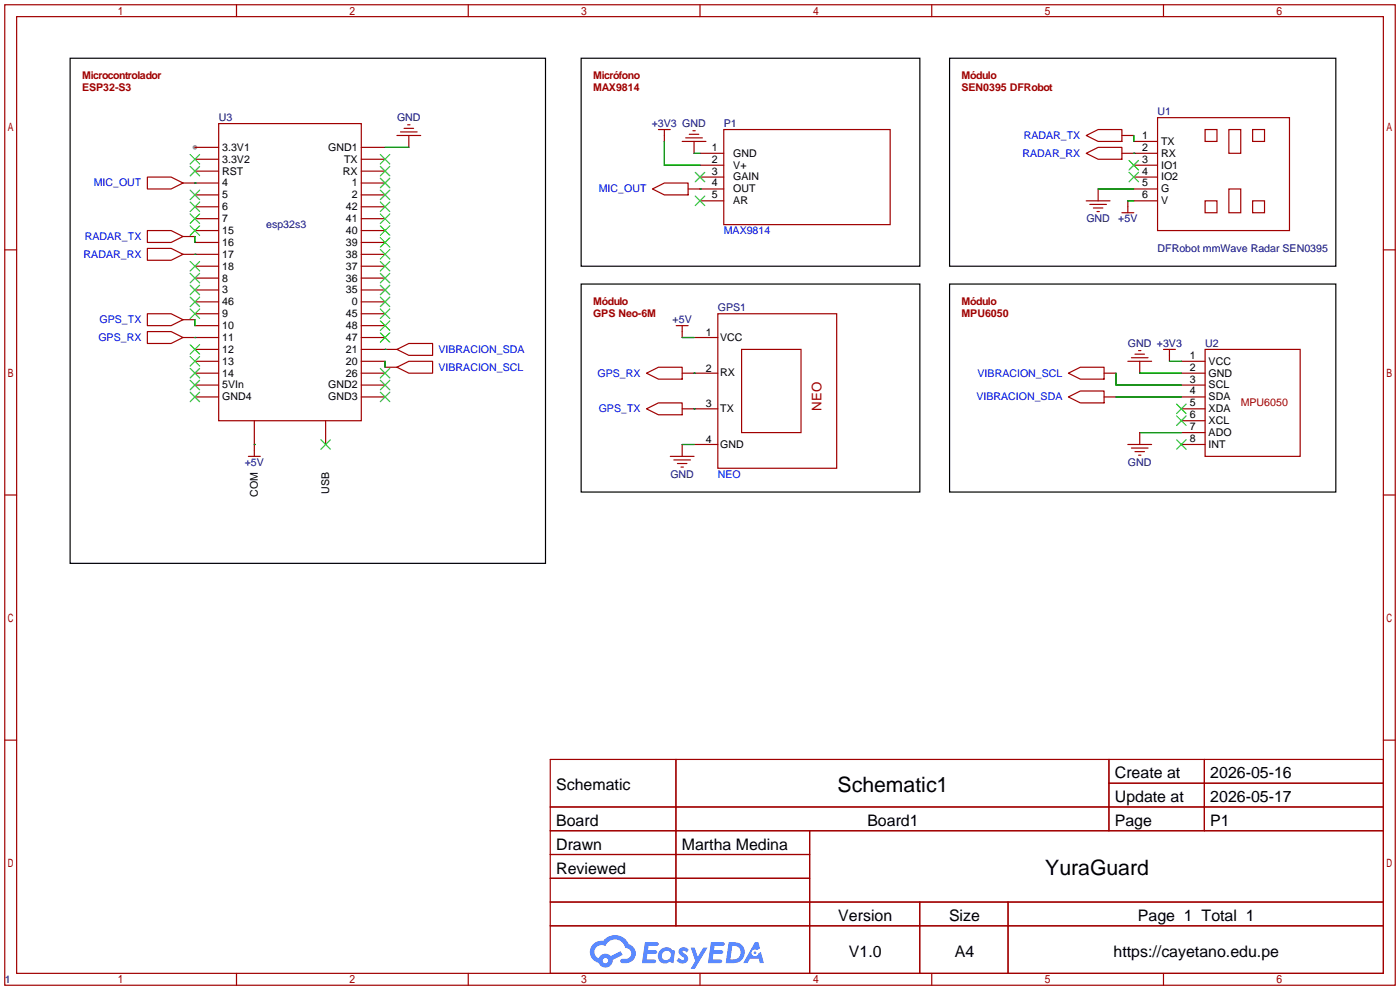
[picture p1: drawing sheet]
<svg xmlns="http://www.w3.org/2000/svg" width="299mm" height="212mm" viewBox="0 0 299 212" stroke-linecap="round" stroke-linejoin="round" font-family="sans-serif">
<circle cx="41.7" cy="31.5" r=".51" fill="#999"/>
<g fill="none" stroke="#a10000" stroke-width=".25">
<path d="M1 1h297.2v209.6h-297.2zM3.6 3.6h292.1v204.4h-292.1zM50.5 1v2.6M100.1 1v2.6M149.6 1v2.6M199.1 1v2.6M248.7 1v2.6M1 53.4h2.6M295.7 53.4h2.5M1 105.8h2.6M295.7 105.8h2.5M1 158.2h2.6"/>
<path d="M295.7 158.2h2.5M117.6 162.3h178.1v45.7h-178.1zM117.6 172.5h178.1M117.6 177.5h178.1M144.5 162.3v35.6M173 177.5v30.5M237 162.3v15.2M237 167.4h58.7M257.4 162.3v15.2M117.6 182.6h55.4M117.6 192.8h178.1M117.6 187.7h55.4"/>
<path d="M117.6 197.9h178.1M196.6 192.8v15.2M215.4 192.8v15.2M50.5 208v2.6M100.1 208v2.6M149.6 208v2.6M199.1 208v2.6M248.7 208v2.6"/>
</g>
<g fill="#5487ff">
<path d="M145.3 202.7a1.3 1.3 0 0 1 1.9 .3l-.4 .6a.54 .54 0 0 0-.9-.2l.1 .2a1.34 1.34 0 0 1 .9 1.8 1.47 1.47 0 0 1-2.3-.1l.5-.6 .8 .5a.31 .31 0 0 0 .4-.3 .31 .31 0 0 0-.3-.4 1.12 1.12 0 0 1-.7-1.8z"/>
<path d="M147.6 202.5h.9l.6 2 1.2-2h.9l-2.7 4.6h-.9l1-1.7z"/>
<path d="M137.8 201.4h1.7a1.31 1.31 0 0 1 1.2 .2 .4 .4 0 0 1-.3 .5l-1.8 .1-.1 .9h1.6a.4 .4 0 0 1 .4 .4 .4 .4 0 0 1-.5 .4h-1.6l-.2 1.2h1.4a.46 .46 0 0 1 .5 0 .46 .46 0 0 1 .1 .5l-.4 .2h-2.6z"/>
<path d="M151.9 201.4h1.7a1.32 1.32 0 0 1 1.2 .2 .39 .39 0 0 1-.3 .5l-1.8 .1-.1 .9h1.6a.4 .4 0 0 1 .4 .4 .4 .4 0 0 1-.4 .4h-1.7l-.2 1.2h1.4a.46 .46 0 0 1 .5 0 .46 .46 0 0 1 .1 .5l-.4 .2h-2.6z"/>
<path d="M161.3 201.4h.8l.3 1.3-.6 .4a.75 .75 0 0 0-1.1 .3 .75 .75 0 0 0 .5 1 .75 .75 0 0 0 .9-.7l.5-.2 .6 2.3h-.8l-.3-.9h-1.8l-.5 .9h-1z"/>
<path d="M155.7 201.4l-.6 4.4h1.5a2.27 2.27 0 0 0 2.6-2.2 2.27 2.27 0 0 0-2.7-2.2zM156.5 202.1a1.5 1.5 0 0 1 1.8 1.6 1.5 1.5 0 0 1-1.9 1.4h-.3z"/>
<path d="M141.2 203a1.6 1.6 0 0 0-.3 2.3 1.6 1.6 0 0 0 2.3 .2l.7 .3 .3-2.4-.1-.3-.5-.1a1.58 1.58 0 0 0-2.4 0zM141.8 203.5a.98 .98 0 0 1 1.6 .4 .98 .98 0 0 1-1.1 1.3 .94 .94 0 0 1-.9-.7 .94 .94 0 0 1 .4-1z"/>
<path d="M126.8 201.8a2.37 2.37 0 0 0 1.1 4 1.54 1.54 0 0 0 1.8 1 1.54 1.54 0 0 0 1.2-1.6l2.2-1.1-.5-.8-2 1a1.57 1.57 0 0 0-2.7 .5 1.5 1.5 0 0 1-.7-2.1 1.5 1.5 0 0 1 2.2-.5 2.23 2.23 0 0 1 2.3-1.4 2.23 2.23 0 0 1 2 1.8 1.16 1.16 0 0 1 1.2 1.1 1.16 1.16 0 0 1-1.1 1.2h-.7a.47 .47 0 0 0-.5 .4 .47 .47 0 0 0 .4 .5 2.17 2.17 0 0 0 2.5-.9 2.17 2.17 0 0 0-.3-2.7l-.8-.4a3.2 3.2 0 0 0-5.5-.7l-1.1 .1zM128.8 205.3a.6 .6 0 0 1 1.2 0 .6 .6 0 0 1-1.2 0z"/>
<circle cx="161.4" cy="203.6" r=".28"/>
</g>
<path d="M15 12.4h101.6v108h-101.6zM124.2 12.4h72.4v44.5h-72.4zM202.9 12.4h82.6v44.5h-82.6zM124.2 60.7h72.4v44.5h-72.4zM202.9 60.7h82.6v44.5h-82.6z" fill="none" stroke="#000" stroke-width=".25"/>
<g fill="none" stroke="#a10000" stroke-width=".25">
<path d="M31.5 37.8h5.1l2.5 1.3-2.5 1.3h-5.1zM39.1 39.1h7.6M41.7 31.5h5M41.7 34h5M41.7 36.6h5M46.7 26.4h30.5v63.5h-30.5zM77.2 31.5h5.1M77.2 34h5.1M77.2 36.6h5.1M77.2 39.1h5.1M84.8 29h5.1M85.6 28.2h3.6"/>
<path d="M86.4 27.4h2M87.1 26.7h.5M87.4 29v2.5M140.7 27.7h2.6M142 27.7v2.5M145.8 30.2h5.1M146.6 29.5h3.5M147.3 28.7h2.1M148.1 27.9h.5M148.3 30.2v2.6M149.6 32.8h5.1M149.6 35.3h5.1"/>
<path d="M149.6 37.8h5.1M154.7 27.7h35.5v20.3h-35.5zM232.2 29l2.5-1.3h5.1v2.5h-5.1zM232.2 32.8l2.5-1.3h5.1v2.5h-5.1zM239.8 32.8h7.6M239.8 29h2.5M242.3 35.3h5.1M242.3 37.8h5.1M242.3 30.2h5.1M247.4 25.1h28.2v24.2h-28.2zM257.6 27.7h2.5v2.5h-2.5zM262.6 27.7h2.6v5.1h-2.6z"/>
<path d="M267.7 27.7h2.6v2.5h-2.6zM31.5 49.3h5.1l2.5 1.2-2.5 1.3h-5.1zM31.5 53.1h5.1l2.5 1.3-2.5 1.2h-5.1zM39.1 54.4h7.6M39.1 50.5h2.6M41.7 41.7h5M41.7 44.2h5M41.7 46.7h5M41.7 49.3h5M41.7 51.8h5M41.7 56.9h5M41.7 59.4h5"/>
<path d="M77.2 41.7h5.1M77.2 44.2h5.1M77.2 46.7h5.1M77.2 49.3h5.1M77.2 51.8h5.1M77.2 54.4h5.1M77.2 56.9h5.1M77.2 59.4h5.1M139.4 40.4l2.6-1.3h5.1v2.6h-5.1zM147.1 40.4h7.6M149.6 42.9h5.1M232.2 42.9h5"/>
<path d="M232.9 43.7h3.6M233.7 44.4h2M234.4 45.2h.5M234.7 40.4v2.5M239.8 45.5h2.5M241 42.9v2.6M242.3 40.4h5.1M242.3 42.9h5.1M257.6 42.9h2.5v2.6h-2.5zM262.6 40.4h2.6v5.1h-2.6zM267.7 42.9h2.6v2.6h-2.6zM31.5 67.1h5.1l2.5 1.2-2.5 1.3h-5.1z"/>
<path d="M31.5 70.9h5.1l2.5 1.2-2.5 1.3h-5.1zM39.1 72.1h7.6M39.1 68.3h2.6M41.7 79.8h5M41.7 77.2h5M41.7 62h5M41.7 64.5h5M41.7 67.1h5M41.7 69.6h5M41.7 74.7h5M77.2 72.1h5.1M77.2 79.8h5.1"/>
<path d="M77.2 77.2h5.1M77.2 62h5.1M77.2 64.5h5.1M77.2 67.1h5.1M77.2 69.6h5.1M77.2 74.7h7.6M82.3 78.5h2.5M84.8 74.7l2.6-1.3h5.1v2.5h-5.1zM84.8 78.5l2.6-1.3h5.1v2.6h-5.1zM138.2 79.8l2.5-1.3h5.1v2.5h-5.1zM144.5 69.6h2.6M145.8 79.8h7.6"/>
<path d="M145.8 69.6v2.5M148.3 72.1h5.1M153.4 67.1h25.4v33h-25.4zM158.5 74.7h12.7v17.8h-12.7zM228.3 79.8l2.6-1.3h5.1v2.5h-5.1zM236 79.8h2.5M241 77.2h5.1M241.8 76.5h3.6M242.6 75.7h2M243.3 74.9h.5M243.6 77.2v2.6M248.7 74.7h2.5"/>
<path d="M249.9 74.7v2.5M252.5 79.8h5.1M252.5 77.2h5.1M257.6 74.7h20.3v22.8h-20.3zM41.7 82.3h5M41.7 84.8h5M53.1 97.5h2.5M54.4 89.9v7.6M69.6 89.9v5.1M77.2 82.3h5.1M77.2 84.8h5.1M138.2 87.4l2.5-1.3h5.1v2.5h-5.1z"/>
<path d="M143.3 97.5h5M144 98.3h3.6M144.8 99.1h2M145.5 99.8h.5M145.8 87.4h7.6M145.8 95v2.5M148.3 95h5.1M228.3 84.8l2.6-1.2h5.1v2.5h-5.1zM236 84.8h2.5M241 95h5.1M241.8 95.8h3.6M242.6 96.5h2"/>
<path d="M243.3 97.3h.5M243.6 92.5v2.5M252.5 87.4h5.1M252.5 95h5.1M252.5 82.3h5.1M252.5 84.8h5.1M252.5 89.9h5.1M252.5 92.5h5.1"/>
</g>
<g fill="none" stroke="#3c3" stroke-width=".25">
<path d="M40.6 33l2.1 2.1M40.6 35.6l2.1 2M42.7 33l-2.1 2.1M42.7 35.6l-2.1 2M81.3 33l2 2.1M81.3 35.6l2 2M81.3 38.1l2 2M83.3 33l-2 2.1M83.3 35.6l-2 2M83.3 38.1l-2 2M148.6 36.8l2 2.1M150.6 36.8l-2 2.1"/>
<path d="M241.3 34.3l2 2M241.3 36.8l2 2.1M243.3 34.3l-2 2M243.3 36.8l-2 2.1M40.6 40.6l2.1 2.1M40.6 43.2l2.1 2M40.6 45.7l2.1 2.1M40.6 48.3l2.1 2M40.6 55.9l2.1 2M40.6 58.4l2.1 2.1M42.7 40.6l-2.1 2.1M42.7 43.2l-2.1 2"/>
<path d="M42.7 45.7l-2.1 2.1M42.7 48.3l-2.1 2M42.7 55.9l-2.1 2M42.7 58.4l-2.1 2.1M81.3 40.6l2 2.1M81.3 43.2l2 2M81.3 45.7l2 2.1M81.3 48.3l2 2M81.3 50.8l2 2M81.3 53.3l2 2.1M81.3 55.9l2 2M81.3 58.4l2 2.1"/>
<path d="M83.3 40.6l-2 2.1M83.3 43.2l-2 2M83.3 45.7l-2 2.1M83.3 48.3l-2 2M83.3 50.8l-2 2M83.3 53.3l-2 2.1M83.3 55.9l-2 2M83.3 58.4l-2 2.1M148.6 41.9l2 2M150.6 41.9l-2 2M40.6 61l2.1 2M40.6 63.5l2.1 2"/>
<path d="M40.6 66l2.1 2.1M40.6 73.7l2.1 2M40.6 76.2l2.1 2M40.6 78.7l2.1 2.1M42.7 76.2l-2.1 2M42.7 78.7l-2.1 2.1M42.7 61l-2.1 2M42.7 63.5l-2.1 2M42.7 66l-2.1 2.1M42.7 73.7l-2.1 2M81.3 61l2 2M81.3 63.5l2 2"/>
<path d="M81.3 66l2 2.1M81.3 68.6l2 2M81.3 71.1l2 2.1M81.3 78.7l2 2.1M83.3 61l-2 2M83.3 63.5l-2 2M83.3 66l-2 2.1M83.3 68.6l-2 2M83.3 71.1l-2 2.1M83.3 78.7l-2 2.1M40.6 81.3l2.1 2M40.6 83.8l2.1 2.1"/>
<path d="M42.7 81.3l-2.1 2M42.7 83.8l-2.1 2.1M68.6 94l2 2M70.6 94l-2 2M81.3 81.3l2 2M81.3 83.8l2 2.1M83.3 81.3l-2 2M83.3 83.8l-2 2.1M251.5 86.4l2 2M251.5 88.9l2 2M251.5 94l2 2M253.5 86.4l-2 2"/>
<path d="M253.5 88.9l-2 2M253.5 94l-2 2"/>
</g>
<g fill="none" stroke="#008700" stroke-width=".25">
<path d="M41.7 39.1h.1M82.3 31.5h5.1M142 30.2v5.1h7.6M148.3 32.8h1.3M242.3 32.8h.1M242.3 29v1.2M41.7 54.4h.1M41.7 50.5v1.3M149.6 40.4h.1M234.7 40.4h7.6M241 42.9h1.3M41.7 72.1h.1"/>
<path d="M41.7 68.3v1.3M82.3 74.7h.1M82.3 77.2v1.3M145.8 72.1h2.5M148.3 79.8h.1M238.5 79.8v2.5h14M243.6 79.8h8.9M249.9 77.2h2.6M54.4 95h.1M145.8 95h2.5M148.3 87.4h.1M238.5 84.8h14"/>
<path d="M243.6 92.5h8.9"/>
</g>
<g font-size="4.5">
<text x="179" y="169.2">Schematic1</text>
<text x="223.4" y="187">YuraGuard</text>
</g>
<g font-size="3.4">
<text x="238.3" y="166.4">Create at</text>
<text x="258.7" y="166.4">2026-05-16</text>
<text x="118.9" y="168.9">Schematic</text>
<text x="238.3" y="171.4">Update at</text>
<text x="258.7" y="171.4">2026-05-17</text>
<text x="118.9" y="176.5">Board</text>
<text x="185.4" y="176.5">Board1</text>
<text x="238.3" y="176.5">Page</text>
<text x="258.7" y="176.5">P1</text>
<text x="118.9" y="181.6">Drawn</text>
<text x="145.7" y="181.6">Martha Medina</text>
<text x="118.9" y="186.7">Reviewed</text>
<text x="179.2" y="196.8">Version</text>
<text x="202.8" y="196.8">Size</text>
<text x="243.2" y="196.8">Page 1 Total 1</text>
<text x="181.4" y="204.5">V1.0</text>
<text x="204.1" y="204.5">A4</text>
<text x="238" y="204.5">https://cayetano.edu.pe</text>
</g>
<text font-size="2.8" fill="#a00000" x="175.6" y="87.8" transform="rotate(-90 175.6 87.8)">NEO</text>
<g font-size="2.3" fill="#900">
<text x="17.5" y="17">Microcontrolador</text>
<text x="126.7" y="17">Micrófono</text>
<text x="205.5" y="17">Módulo</text>
<text x="17.5" y="19.5">ESP32-S3</text>
<text x="126.7" y="19.5">MAX9814</text>
<text x="205.5" y="19.5">SEN0395 DFRobot</text>
<text x="126.7" y="65.2">Módulo</text>
<text x="205.5" y="65.2">Módulo</text>
<text x="126.7" y="67.8">GPS Neo-6M</text>
<text x="205.5" y="67.8">MPU6050</text>
</g>
<g font-size="2.3" fill="#000080">
<text x="46.7" y="25.9">U3</text>
<text x="84.9" y="25.9">GND</text>
<text x="139.3" y="27.1">+3V3 GND</text>
<text x="154.7" y="27.1">P1</text>
<text x="247.4" y="24.6">U1</text>
<text x="232.2" y="47.5">GND</text>
<text x="239" y="47.5">+5V</text>
<text x="56.9" y="48.7">esp32s3</text>
<text x="247.4" y="53.8">DFRobot mmWave Radar SEN0395</text>
<text x="143.7" y="69.1">+5V</text>
<text x="153.4" y="66.5">GPS1</text>
<text x="241.1" y="74.1">GND +3V3</text>
<text x="257.6" y="74.1">U2</text>
<text x="52.3" y="99.5">+5V</text>
<text x="241.1" y="99.5">GND</text>
<text x="143.3" y="102.1">GND</text>
<text x="1" y="210">1</text>
</g>
<g font-size="2.3" fill="#00f">
<text x="218.8" y="29.7">RADAR_TX</text>
<text x="218.5" y="33.5">RADAR_RX</text>
<text x="20" y="39.8">MIC_OUT</text>
<text x="128" y="41.1">MIC_OUT</text>
<text x="18.1" y="51.3">RADAR_TX</text>
<text x="154.7" y="50">MAX9814</text>
<text x="17.9" y="55.1">RADAR_RX</text>
<text x="21.3" y="69.1">GPS_TX</text>
<text x="21" y="72.9">GPS_RX</text>
<text x="93.7" y="75.4">VIBRACION_SDA</text>
<text x="93.7" y="79.2">VIBRACION_SCL</text>
<text x="127.7" y="80.5">GPS_RX</text>
<text x="208.9" y="80.5">VIBRACION_SCL</text>
<text x="128" y="88.1">GPS_TX</text>
<text x="208.7" y="85.6">VIBRACION_SDA</text>
<text x="153.4" y="102.1">NEO</text>
</g>
<g font-size="2.3">
<text x="244.1" y="29.7">1</text>
<text x="47.5" y="32.2">3.3V1</text>
<text x="47.5" y="34.8">3.3V2</text>
<text x="70.2" y="32.2">GND1</text>
<text x="73.6" y="34.8">TX</text>
<text x="152.2" y="32.2">1</text>
<text x="152.2" y="34.8">2</text>
<text x="156.7" y="33.5">GND</text>
<text x="244.1" y="32.2">2</text>
<text x="244.1" y="34.8">3</text>
<text x="248.2" y="31">TX</text>
<text x="248.2" y="33.5">RX</text>
<text x="47.5" y="37.3">RST</text>
<text x="47.5" y="39.8">4</text>
<text x="73.3" y="37.3">RX</text>
<text x="75.2" y="39.8">1</text>
<text x="152.2" y="37.3">3</text>
<text x="152.2" y="39.8">4</text>
<text x="156.7" y="36">V+</text>
<text x="156.7" y="38.6">GAIN</text>
<text x="156.7" y="41.1">OUT</text>
<text x="244.1" y="37.3">4</text>
<text x="244.1" y="39.8">5</text>
<text x="248.2" y="36">IO1</text>
<text x="248.2" y="38.6">IO2</text>
<text x="248.2" y="41.1">G</text>
<text x="47.5" y="42.4">5</text>
<text x="47.5" y="44.9">6</text>
<text x="47.5" y="47.5">7</text>
<text x="73.9" y="44.9">42</text>
<text x="73.9" y="47.5">41</text>
<text x="75.2" y="42.4">2</text>
<text x="152.2" y="42.4">5</text>
<text x="156.7" y="43.7">AR</text>
<text x="244.1" y="42.4">6</text>
<text x="248.2" y="43.7">V</text>
<text x="47.5" y="50">15</text>
<text x="47.5" y="52.5">16</text>
<text x="73.9" y="50">40</text>
<text x="73.9" y="52.5">39</text>
<text x="47.5" y="55.1">17</text>
<text x="47.5" y="57.6">18</text>
<text x="73.9" y="55.1">38</text>
<text x="73.9" y="57.6">37</text>
<text x="47.5" y="62.7">3</text>
<text x="47.5" y="65.2">46</text>
<text x="47.5" y="60.2">8</text>
<text x="73.9" y="60.2">36</text>
<text x="73.9" y="62.7">35</text>
<text x="75.2" y="65.2">0</text>
<text x="47.5" y="67.8">9</text>
<text x="47.5" y="70.3">10</text>
<text x="73.9" y="67.8">45</text>
<text x="73.9" y="70.3">48</text>
<text x="150.9" y="71.8">1</text>
<text x="47.5" y="72.9">11</text>
<text x="47.5" y="75.4">12</text>
<text x="47.5" y="77.9">13</text>
<text x="73.9" y="72.9">47</text>
<text x="73.9" y="75.4">21</text>
<text x="73.9" y="77.9">20</text>
<text x="153.9" y="72.8">VCC</text>
<text x="254.3" y="76.7">1</text>
<text x="258.3" y="77.9">VCC</text>
<text x="47.5" y="80.5">14</text>
<text x="47.5" y="83">5VIn</text>
<text x="70.2" y="83">GND2</text>
<text x="73.9" y="80.5">26</text>
<text x="150.9" y="79.4">2</text>
<text x="153.9" y="80.5">RX</text>
<text x="254.3" y="79.2">2</text>
<text x="254.3" y="81.8">3</text>
<text x="258.3" y="80.5">GND</text>
<text x="258.3" y="83">SCL</text>
<text x="47.5" y="85.6">GND4</text>
<text x="70.2" y="85.6">GND3</text>
<text x="150.9" y="87.1">3</text>
<text x="153.9" y="88.1">TX</text>
<text x="254.3" y="84.3">4</text>
<text x="254.3" y="86.8">5</text>
<text x="254.3" y="89.4">6</text>
<text x="258.3" y="85.6">SDA</text>
<text x="258.3" y="88.1">XDA</text>
<text x="150.9" y="94.7">4</text>
<text x="153.9" y="95.7">GND</text>
<text x="254.3" y="91.9">7</text>
<text x="254.3" y="94.5">8</text>
<text x="258.3" y="90.6">XCL</text>
<text x="258.3" y="93.2">ADO</text>
<text x="258.3" y="95.7">INT</text>
<text x="55.1" y="106.1" transform="rotate(-90 55.1 106.1)">COM</text>
<text x="70.3" y="105.5" transform="rotate(-90 70.3 105.5)">USB</text>
</g>
<text font-size="2.3" fill="#a00000" x="265.2" y="86.8">MPU6050</text>
</svg>
